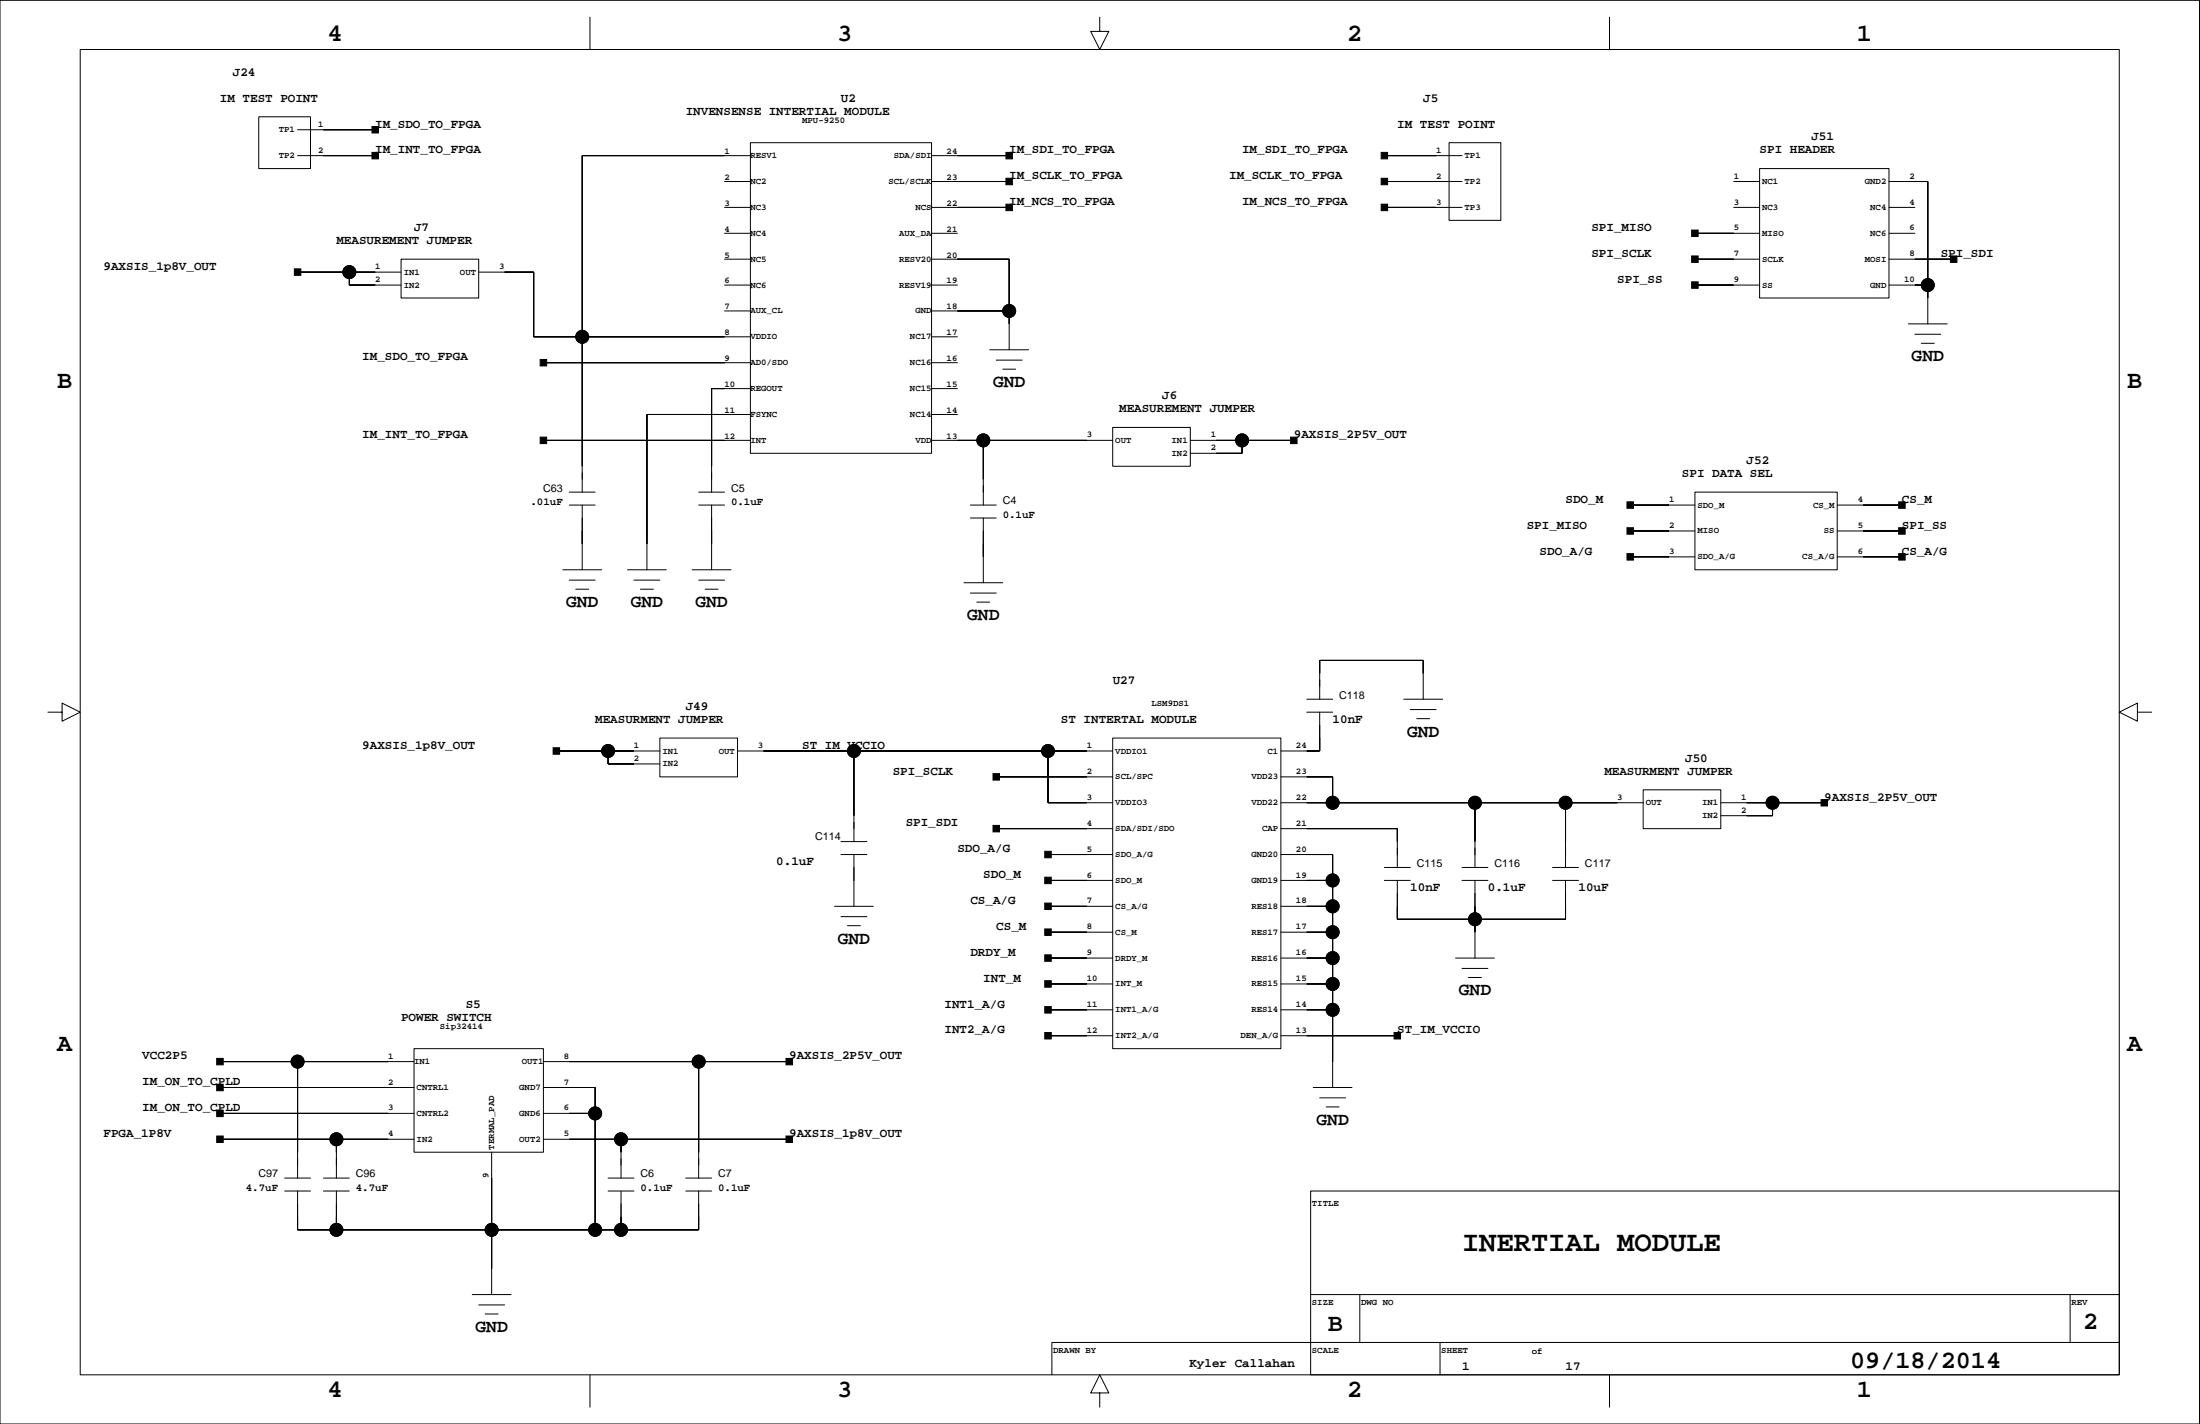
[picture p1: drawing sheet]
<svg xmlns="http://www.w3.org/2000/svg" width="432mm" height="279mm" viewBox="0 0 432 279" stroke-linecap="round" stroke-linejoin="round" font-family="sans-serif">
<g fill="none" stroke="#000" stroke-width=".2">
<path d="M0 .1h431.7v279.3h-431.7zM15.7 9.7h400.3v260.1h-400.3zM115.8 3.4v6.3M215.9 3.4v2.8h1.7l-1.7 3.5-1.8-3.5h1.8M315.9 3.4v6.3M50.8 22.9h10.1v10.2h-10.1zM58.4 30.5h15.2M58.4 25.5h15.2M142.2 35.6h5.1M147.3 28h35.5v60.9h-35.5zM147.3 30.5h-33v66.1M182.8 30.5h15.3"/>
<path d="M182.8 35.6h15.3M271.7 30.5h15.3M271.7 35.6h15.3M284.4 28h10.2v15.2h-10.2zM340.3 35.6h5.1M345.4 33.1h25.4v25.4h-25.4zM370.8 35.6h7.6v27.9M58.4 53.4h20.3M68.6 53.4v2.5h10.1M78.7 50.9h15.3v7.6h-15.3zM94 53.4h10.8v12.7h42.5M142.2 55.9h5.1"/>
<path d="M142.2 40.7h5.1M142.2 45.8h5.1M142.2 50.9h5.1M182.8 55.9h5.1M182.8 40.7h15.3M182.8 45.8h5.1M182.8 50.9h15.3v17.7M271.7 40.7h15.3M332.7 55.9h12.7M332.7 45.8h12.7M332.7 50.9h12.7M340.3 40.7h5.1"/>
<path d="M370.8 55.9h7.6M370.8 40.7h5M370.8 45.8h5M370.8 50.9h12.7M106.7 71.2h40.6M142.2 61h5.1M147.3 76.2h-7.6v20.4M182.8 61h15.3M182.8 66.1h5.1M182.8 71.2h5.1M182.8 76.2h5.1M194.3 68.6h7.6"/>
<path d="M195.5 70.7h5.1M196.8 72.4h2.5M374.6 63.5h7.6M375.8 65.6h5.1M377.1 67.4h2.5M106.7 86.4h40.6M111.7 96.6h5.1M111.7 99.1h5.1M114.3 99.1v12.7M137.1 96.6h5.1M137.1 99.1h5.1M139.7 99.1v12.7"/>
<path d="M147.3 81.3h-20.3v30.5M182.8 86.4h35.6M182.8 81.3h5.1M190.5 99.1h5M193 86.4v12.7M218.4 83.9h15.2v7.6h-15.2zM233.6 86.4h20.3M243.8 86.4v2.5h-10.2M320 99.1h12.7M332.7 96.6h27.9v15.2h-27.9zM360.6 99.1h12.7M110.5 111.8h7.6"/>
<path d="M111.7 113.8h5.1M113 115.6h2.5M123.2 111.8h7.6M124.4 113.8h5.1M125.7 115.6h2.5M135.9 111.8h7.6M137.1 113.8h5.1M138.4 115.6h2.5M189.2 114.3h7.6M190.5 116.4h5M190.5 101.6h5M191.7 118.1h2.6"/>
<path d="M193 101.6v12.7M320 104.2h12.7M320 109.3h12.7M360.6 104.2h12.7M360.6 109.3h12.7M9.4 139.7h2.8v-1.7l3.5 1.7-3.5 1.8v-1.8M256.5 137.2h5.1M256.5 139.7h5.1M259 139.7v7.6h-7.6M259 137.2v-7.6h20.3v7.6M275.5 137.2h7.6M276.8 139.2h5.1"/>
<path d="M419.5 139.7v-1.7l-3.5 1.7 3.5 1.8v-1.8h2.8M109.2 147.3h20.3M119.4 147.3v2.6h10.1M129.5 144.8h15.2v7.6h-15.2zM144.7 147.3h73.7M167.6 147.3v17.8M195.5 152.4h22.9M205.7 147.3v10.2h12.7M218.4 144.8h33v61h-33zM251.4 152.4h10.2v5.1M251.4 157.5h71.1M278.1 141h2.5"/>
<path d="M289.5 157.5v12.7M307.3 157.5v12.7M322.5 155h15.2v7.6h-15.2zM337.7 157.5h20.4M347.9 157.5v2.5h-10.2M163.8 177.8h7.6M165.1 167.7h5M165.1 165.1h5M165.1 179.9h5M167.6 172.7h.1M167.6 167.7v10.1M195.5 162.6h22.9"/>
<path d="M205.7 167.7h12.7M205.7 172.7h12.7M205.7 177.8h12.7M251.4 162.6h22.9v7.6M251.4 167.7h10.2v45.7M251.4 172.7h10.2M251.4 177.8h10.2M271.7 172.7h5.1M271.7 170.2h5.1M274.3 172.7v7.7h33v-7.7M287 172.7h5M287 170.2h5"/>
<path d="M289.5 172.7v15.3M304.7 172.7h5.1M304.7 170.2h5.1M166.3 181.6h2.6M205.7 182.9h12.7M205.7 188h12.7M205.7 193.1h12.7M205.7 198.1h12.7M251.4 182.9h10.2M251.4 188h10.2M251.4 193.1h10.2M251.4 198.1h10.2"/>
<path d="M285.7 188h7.6M287 190h5M288.2 191.8h2.6M43.2 213.4h38.1M43.2 218.5h38.1M43.2 208.3h38.1M58.4 208.3v22.9M81.3 205.8h25.4v20.3h-25.4zM106.7 213.4h10.1v27.9M106.7 218.5h10.1M106.7 208.3h48.2M137.1 208.3v22.9"/>
<path d="M205.7 203.2h12.7M251.4 203.2h22.9M257.8 213.4h7.6M259 215.4h5.1M260.3 217.2h2.5M43.2 223.5h38.1M55.9 231.2h5M55.9 233.7h5M58.4 233.7v7.6h78.7v-7.6M63.5 231.2h5.1M63.5 233.7h5.1M66 223.5v7.7"/>
<path d="M66 233.7v7.6M96.5 226.1v27.9M106.7 223.5h48.2M119.4 231.2h5M119.4 233.7h5M121.9 223.5v7.7M121.9 233.7v7.6M134.6 231.2h5.1M134.6 233.7h5.1M257.2 233.7h158.8v36.1h-158.8zM92.7 254h7.6M94 256h5"/>
<path d="M95.2 257.8h2.6M257.2 254h158.8M266.9 254v9.4M406.3 254v9.4M115.8 269.8v6.3M215.9 273.3h1.7l-1.7-3.5-1.8 3.5h1.8v2.8M282.6 263.4v6.4M315.9 269.8v6.3M416 263.4h-209.5v6.4"/>
<circle cx="68.6" cy="53.4" r="1.27"/>
<circle cx="378.4" cy="55.9" r="1.27"/>
<circle cx="114.3" cy="66.1" r="1.27"/>
<circle cx="198.1" cy="61" r="1.27"/>
<circle cx="193" cy="86.4" r="1.27"/>
<circle cx="243.8" cy="86.4" r="1.27"/>
<circle cx="119.4" cy="147.3" r="1.27"/>
<circle cx="167.6" cy="147.3" r="1.27"/>
<circle cx="205.7" cy="147.3" r="1.27"/>
<circle cx="261.6" cy="157.5" r="1.27"/>
<circle cx="289.5" cy="157.5" r="1.27"/>
<circle cx="307.3" cy="157.5" r="1.27"/>
<circle cx="347.9" cy="157.5" r="1.27"/>
<circle cx="261.6" cy="177.8" r="1.27"/>
<circle cx="261.6" cy="172.7" r="1.27"/>
<circle cx="261.6" cy="198.1" r="1.27"/>
<circle cx="261.6" cy="193.1" r="1.27"/>
<circle cx="261.6" cy="188" r="1.27"/>
<circle cx="261.6" cy="182.9" r="1.27"/>
<circle cx="289.5" cy="180.4" r="1.27"/>
<circle cx="58.4" cy="208.3" r="1.27"/>
<circle cx="116.8" cy="218.5" r="1.27"/>
<circle cx="137.1" cy="208.3" r="1.27"/>
<circle cx="66" cy="223.5" r="1.27"/>
<circle cx="121.9" cy="223.5" r="1.27"/>
<circle cx="66" cy="241.3" r="1.27"/>
<circle cx="96.5" cy="241.3" r="1.27"/>
<circle cx="116.8" cy="241.3" r="1.27"/>
<circle cx="121.9" cy="241.3" r="1.27"/>
</g>
<g fill="#000" stroke="#000" stroke-width=".2">
<path d="M73 24.8h1.3v1.3h-1.3z" fill-rule="evenodd"/>
<path d="M73 29.9h1.3v1.3h-1.3z" fill-rule="evenodd"/>
<path d="M63.5 25.5h10.1z" fill-rule="evenodd"/>
<path d="M63.5 30.5h10.1z" fill-rule="evenodd"/>
<path d="M114.3 30.5v35.6z" fill-rule="evenodd"/>
<path d="M114.3 30.5h27.9z" fill-rule="evenodd"/>
<path d="M197.4 35h1.3v1.3h-1.3z" fill-rule="evenodd"/>
<path d="M197.4 29.9h1.3v1.3h-1.3z" fill-rule="evenodd"/>
<path d="M187.9 35.6h10.2z" fill-rule="evenodd"/>
<path d="M187.9 30.5h10.2z" fill-rule="evenodd"/>
<path d="M271.1 29.9h1.3v1.3h-1.3z" fill-rule="evenodd"/>
<path d="M271.1 35h1.3v1.3h-1.3z" fill-rule="evenodd"/>
<path d="M271.7 30.5h10.2z" fill-rule="evenodd"/>
<path d="M271.7 35.6h10.2z" fill-rule="evenodd"/>
<path d="M375.8 35.6h2.6z" fill-rule="evenodd"/>
<path d="M378.4 35.6v20.3z" fill-rule="evenodd"/>
<path d="M57.8 52.8h1.2v1.2h-1.2z" fill-rule="evenodd"/>
<path d="M68.6 53.4v2.5z" fill-rule="evenodd"/>
<path d="M58.4 53.4h10.2z" fill-rule="evenodd"/>
<path d="M68.6 55.9h5z" fill-rule="evenodd"/>
<path d="M68.6 53.4h5z" fill-rule="evenodd"/>
<path d="M99 53.4h5.8z" fill-rule="evenodd"/>
<path d="M104.8 53.4v12.7z" fill-rule="evenodd"/>
<path d="M197.4 40.1h1.3v1.2h-1.3z" fill-rule="evenodd"/>
<path d="M187.9 50.9h10.2z" fill-rule="evenodd"/>
<path d="M198.1 50.9v10.1z" fill-rule="evenodd"/>
<path d="M187.9 40.7h10.2z" fill-rule="evenodd"/>
<path d="M271.1 40.1h1.3v1.2h-1.3z" fill-rule="evenodd"/>
<path d="M271.7 40.7h10.2z" fill-rule="evenodd"/>
<path d="M332 50.2h1.3v1.3h-1.3z" fill-rule="evenodd"/>
<path d="M332 55.3h1.3v1.3h-1.3z" fill-rule="evenodd"/>
<path d="M332 45.1h1.3v1.3h-1.3z" fill-rule="evenodd"/>
<path d="M332.7 50.9h7.6z" fill-rule="evenodd"/>
<path d="M332.7 55.9h7.6z" fill-rule="evenodd"/>
<path d="M332.7 45.8h7.6z" fill-rule="evenodd"/>
<path d="M378.4 55.9v2.6z" fill-rule="evenodd"/>
<path d="M375.8 55.9h2.6z" fill-rule="evenodd"/>
<path d="M382.8 50.2h1.3v1.3h-1.3z" fill-rule="evenodd"/>
<path d="M375.8 50.9h7.7z" fill-rule="evenodd"/>
<path d="M106 70.5h1.3v1.3h-1.3z" fill-rule="evenodd"/>
<path d="M114.3 66.1v25.4z" fill-rule="evenodd"/>
<path d="M104.8 66.1h9.5z" fill-rule="evenodd"/>
<path d="M139.7 76.2v15.3z" fill-rule="evenodd"/>
<path d="M114.3 66.1h27.9z" fill-rule="evenodd"/>
<path d="M139.7 76.2h2.5z" fill-rule="evenodd"/>
<path d="M106.7 71.2h35.5z" fill-rule="evenodd"/>
<path d="M198.1 61v2.5z" fill-rule="evenodd"/>
<path d="M187.9 61h10.2z" fill-rule="evenodd"/>
<path d="M106 85.8h1.3v1.2h-1.3z" fill-rule="evenodd"/>
<path d="M127 81.3v25.4z" fill-rule="evenodd"/>
<path d="M106.7 86.4h35.5z" fill-rule="evenodd"/>
<path d="M127 81.3h15.2z" fill-rule="evenodd"/>
<path d="M193 86.4v7.6z" fill-rule="evenodd"/>
<path d="M187.9 86.4h5.1z" fill-rule="evenodd"/>
<path d="M193 86.4h20.3z" fill-rule="evenodd"/>
<path d="M238.7 86.4h5.1z" fill-rule="evenodd"/>
<path d="M243.8 86.4v2.5z" fill-rule="evenodd"/>
<path d="M238.7 88.9h5.1z" fill-rule="evenodd"/>
<path d="M253.3 85.8h1.3v1.2h-1.3z" fill-rule="evenodd"/>
<path d="M243.8 86.4h10.1z" fill-rule="evenodd"/>
<path d="M319.3 98.5h1.3v1.2h-1.3z" fill-rule="evenodd"/>
<path d="M320 99.1h7.6z" fill-rule="evenodd"/>
<path d="M372.7 98.5h1.2v1.2h-1.2z" fill-rule="evenodd"/>
<path d="M365.7 99.1h7.6z" fill-rule="evenodd"/>
<path d="M114.3 104.2v2.5z" fill-rule="evenodd"/>
<path d="M139.7 104.2v2.5z" fill-rule="evenodd"/>
<path d="M193 106.7v2.6z" fill-rule="evenodd"/>
<path d="M319.3 108.6h1.3v1.3h-1.3z" fill-rule="evenodd"/>
<path d="M319.3 103.5h1.3v1.3h-1.3z" fill-rule="evenodd"/>
<path d="M320 109.3h7.6z" fill-rule="evenodd"/>
<path d="M320 104.2h7.6z" fill-rule="evenodd"/>
<path d="M372.7 103.5h1.2v1.3h-1.2z" fill-rule="evenodd"/>
<path d="M372.7 108.6h1.2v1.3h-1.2z" fill-rule="evenodd"/>
<path d="M365.7 104.2h7.6z" fill-rule="evenodd"/>
<path d="M365.7 109.3h7.6z" fill-rule="evenodd"/>
<path d="M259 129.6v2.5z" fill-rule="evenodd"/>
<path d="M279.3 129.6v2.5z" fill-rule="evenodd"/>
<path d="M259 129.6h20.3z" fill-rule="evenodd"/>
<path d="M108.6 146.7h1.2v1.3h-1.2z" fill-rule="evenodd"/>
<path d="M119.4 147.3v2.6z" fill-rule="evenodd"/>
<path d="M109.2 147.3h10.2z" fill-rule="evenodd"/>
<path d="M119.4 147.3h5z" fill-rule="evenodd"/>
<path d="M119.4 149.9h5z" fill-rule="evenodd"/>
<path d="M149.8 147.3h17.8z" fill-rule="evenodd"/>
<path d="M167.6 147.3v12.7z" fill-rule="evenodd"/>
<path d="M194.9 151.8h1.3v1.3h-1.3z" fill-rule="evenodd"/>
<path d="M205.7 147.3v10.2z" fill-rule="evenodd"/>
<path d="M167.6 147.3h38.1z" fill-rule="evenodd"/>
<path d="M205.7 157.5h7.6z" fill-rule="evenodd"/>
<path d="M205.7 147.3h7.6z" fill-rule="evenodd"/>
<path d="M195.5 152.4h17.8z" fill-rule="evenodd"/>
<path d="M256.5 147.3h2.5z" fill-rule="evenodd"/>
<path d="M259 144.8v2.5z" fill-rule="evenodd"/>
<path d="M256.5 152.4h5.1z" fill-rule="evenodd"/>
<path d="M261.6 152.4v5.1z" fill-rule="evenodd"/>
<path d="M256.5 157.5h5.1z" fill-rule="evenodd"/>
<path d="M261.6 157.5h27.9z" fill-rule="evenodd"/>
<path d="M289.5 157.5v7.6z" fill-rule="evenodd"/>
<path d="M289.5 157.5h17.8z" fill-rule="evenodd"/>
<path d="M307.3 157.5v7.6z" fill-rule="evenodd"/>
<path d="M307.3 157.5h10.1z" fill-rule="evenodd"/>
<path d="M342.8 157.5h5.1z" fill-rule="evenodd"/>
<path d="M347.9 157.5v2.5z" fill-rule="evenodd"/>
<path d="M357.4 156.9h1.3v1.2h-1.3z" fill-rule="evenodd"/>
<path d="M347.9 157.5h10.2z" fill-rule="evenodd"/>
<path d="M194.9 162h1.3v1.2h-1.3z" fill-rule="evenodd"/>
<path d="M205.1 172.1h1.2v1.3h-1.2z" fill-rule="evenodd"/>
<path d="M205.1 167h1.2v1.3h-1.2z" fill-rule="evenodd"/>
<path d="M205.1 177.2h1.2v1.3h-1.2z" fill-rule="evenodd"/>
<path d="M195.5 162.6h17.8z" fill-rule="evenodd"/>
<path d="M205.7 172.7h7.6z" fill-rule="evenodd"/>
<path d="M205.7 167.7h7.6z" fill-rule="evenodd"/>
<path d="M205.7 177.8h7.6z" fill-rule="evenodd"/>
<path d="M256.5 167.7h5.1z" fill-rule="evenodd"/>
<path d="M261.6 167.7v5z" fill-rule="evenodd"/>
<path d="M256.5 172.7h5.1z" fill-rule="evenodd"/>
<path d="M256.5 177.8h5.1z" fill-rule="evenodd"/>
<path d="M261.6 177.8v5.1z" fill-rule="evenodd"/>
<path d="M261.6 172.7v5.1z" fill-rule="evenodd"/>
<path d="M256.5 162.6h17.8z" fill-rule="evenodd"/>
<path d="M274.3 162.6v2.5z" fill-rule="evenodd"/>
<path d="M274.3 177.8v2.6z" fill-rule="evenodd"/>
<path d="M289.5 177.8v2.6z" fill-rule="evenodd"/>
<path d="M307.3 177.8v2.6z" fill-rule="evenodd"/>
<path d="M342.8 160h5.1z" fill-rule="evenodd"/>
<path d="M205.1 182.3h1.2v1.2h-1.2z" fill-rule="evenodd"/>
<path d="M205.1 187.3h1.2v1.3h-1.2z" fill-rule="evenodd"/>
<path d="M205.1 192.4h1.2v1.3h-1.2z" fill-rule="evenodd"/>
<path d="M205.1 197.5h1.2v1.3h-1.2z" fill-rule="evenodd"/>
<path d="M205.7 182.9h7.6z" fill-rule="evenodd"/>
<path d="M205.7 188h7.6z" fill-rule="evenodd"/>
<path d="M205.7 193.1h7.6z" fill-rule="evenodd"/>
<path d="M205.7 198.1h7.6z" fill-rule="evenodd"/>
<path d="M256.5 182.9h5.1z" fill-rule="evenodd"/>
<path d="M256.5 188h5.1z" fill-rule="evenodd"/>
<path d="M256.5 193.1h5.1z" fill-rule="evenodd"/>
<path d="M256.5 198.1h5.1z" fill-rule="evenodd"/>
<path d="M261.6 198.1v10.2z" fill-rule="evenodd"/>
<path d="M261.6 193.1v5z" fill-rule="evenodd"/>
<path d="M261.6 188v5.1z" fill-rule="evenodd"/>
<path d="M261.6 182.9v5.1z" fill-rule="evenodd"/>
<path d="M289.5 180.4v2.5z" fill-rule="evenodd"/>
<path d="M274.3 180.4h15.2z" fill-rule="evenodd"/>
<path d="M289.5 180.4h17.8z" fill-rule="evenodd"/>
<path d="M42.5 207.7h1.3v1.2h-1.3z" fill-rule="evenodd"/>
<path d="M42.5 212.7h1.3v1.3h-1.3z" fill-rule="evenodd"/>
<path d="M42.5 217.8h1.3v1.3h-1.3z" fill-rule="evenodd"/>
<path d="M58.4 208.3v17.8z" fill-rule="evenodd"/>
<path d="M43.2 208.3h15.2z" fill-rule="evenodd"/>
<path d="M58.4 208.3h17.8z" fill-rule="evenodd"/>
<path d="M43.2 213.4h33z" fill-rule="evenodd"/>
<path d="M43.2 218.5h33z" fill-rule="evenodd"/>
<path d="M111.7 213.4h5.1z" fill-rule="evenodd"/>
<path d="M116.8 213.4v5.1z" fill-rule="evenodd"/>
<path d="M111.7 218.5h5.1z" fill-rule="evenodd"/>
<path d="M116.8 218.5v22.8z" fill-rule="evenodd"/>
<path d="M111.7 208.3h25.4z" fill-rule="evenodd"/>
<path d="M137.1 208.3v17.8z" fill-rule="evenodd"/>
<path d="M154.3 207.7h1.2v1.2h-1.2z" fill-rule="evenodd"/>
<path d="M137.1 208.3h17.8z" fill-rule="evenodd"/>
<path d="M205.1 202.6h1.2v1.3h-1.2z" fill-rule="evenodd"/>
<path d="M205.7 203.2h7.6z" fill-rule="evenodd"/>
<path d="M273.6 202.6h1.3v1.3h-1.3z" fill-rule="evenodd"/>
<path d="M256.5 203.2h17.8z" fill-rule="evenodd"/>
<path d="M42.5 222.9h1.3v1.3h-1.3z" fill-rule="evenodd"/>
<path d="M58.4 238.8v2.5z" fill-rule="evenodd"/>
<path d="M66 238.8v2.5z" fill-rule="evenodd"/>
<path d="M66 223.5v2.6z" fill-rule="evenodd"/>
<path d="M43.2 223.5h22.8z" fill-rule="evenodd"/>
<path d="M66 223.5h10.2z" fill-rule="evenodd"/>
<path d="M96.5 231.2v10.1z" fill-rule="evenodd"/>
<path d="M121.9 238.8v2.5z" fill-rule="evenodd"/>
<path d="M121.9 223.5v2.6z" fill-rule="evenodd"/>
<path d="M111.7 223.5h10.2z" fill-rule="evenodd"/>
<path d="M137.1 238.8v2.5z" fill-rule="evenodd"/>
<path d="M154.3 222.9h1.2v1.3h-1.2z" fill-rule="evenodd"/>
<path d="M121.9 223.5h33z" fill-rule="evenodd"/>
<path d="M58.4 241.3h7.6z" fill-rule="evenodd"/>
<path d="M96.5 241.3v7.6z" fill-rule="evenodd"/>
<path d="M66 241.3h30.5z" fill-rule="evenodd"/>
<path d="M96.5 241.3h20.3z" fill-rule="evenodd"/>
<path d="M116.8 241.3h5.1z" fill-rule="evenodd"/>
<path d="M121.9 241.3h15.2z" fill-rule="evenodd"/>
<circle cx="68.6" cy="53.4" r="1.27"/>
<circle cx="378.4" cy="55.9" r="1.27"/>
<circle cx="114.3" cy="66.1" r="1.27"/>
<circle cx="198.1" cy="61" r="1.27"/>
<circle cx="193" cy="86.4" r="1.27"/>
<circle cx="243.8" cy="86.4" r="1.27"/>
<circle cx="119.4" cy="147.3" r="1.27"/>
<circle cx="167.6" cy="147.3" r="1.27"/>
<circle cx="205.7" cy="147.3" r="1.27"/>
<circle cx="261.6" cy="157.5" r="1.27"/>
<circle cx="289.5" cy="157.5" r="1.27"/>
<circle cx="307.3" cy="157.5" r="1.27"/>
<circle cx="347.9" cy="157.5" r="1.27"/>
<circle cx="261.6" cy="177.8" r="1.27"/>
<circle cx="261.6" cy="172.7" r="1.27"/>
<circle cx="261.6" cy="198.1" r="1.27"/>
<circle cx="261.6" cy="193.1" r="1.27"/>
<circle cx="261.6" cy="188" r="1.27"/>
<circle cx="261.6" cy="182.9" r="1.27"/>
<circle cx="289.5" cy="180.4" r="1.27"/>
<circle cx="58.4" cy="208.3" r="1.27"/>
<circle cx="116.8" cy="218.5" r="1.27"/>
<circle cx="137.1" cy="208.3" r="1.27"/>
<circle cx="66" cy="223.5" r="1.27"/>
<circle cx="121.9" cy="223.5" r="1.27"/>
<circle cx="66" cy="241.3" r="1.27"/>
<circle cx="96.5" cy="241.3" r="1.27"/>
<circle cx="116.8" cy="241.3" r="1.27"/>
<circle cx="121.9" cy="241.3" r="1.27"/>
</g>
<text font-size="5.6" x="287" y="245.4">INERTIAL MODULE</text>
<g font-size="4.9">
<text x="64.3" y="8.1">4</text>
<text x="164.3" y="8.1">3</text>
<text x="264.4" y="8.1">2</text>
<text x="364.4" y="8.1">1</text>
<text x="11.2" y="76.1">B</text>
<text x="417.5" y="76.1">B</text>
<text x="11.2" y="206.1">A</text>
<text x="417.5" y="206.1">A</text>
<text x="260.6" y="261.2">B</text>
<text x="408.8" y="260.7">2</text>
<text x="363.1" y="268.4">09/18/2014</text>
<text x="64.3" y="274.2">4</text>
<text x="164.3" y="274.2">3</text>
<text x="264.4" y="274.2">2</text>
<text x="364.4" y="274.2">1</text>
</g>
<g font-size="3.5">
<text x="375.2" y="70.9">GND</text>
<text x="194.9" y="76">GND</text>
<text x="111.1" y="119.1">GND</text>
<text x="123.8" y="119.1">GND</text>
<text x="136.5" y="119.1">GND</text>
<text x="189.8" y="121.7">GND</text>
<text x="276.2" y="144.5">GND</text>
<text x="164.4" y="185.2">GND</text>
<text x="286.3" y="195.3">GND</text>
<text x="258.4" y="220.7">GND</text>
<text x="93.3" y="261.3">GND</text>
</g>
<g font-size="2.5">
<text x="45.7" y="14.9">J24</text>
<text x="43.2" y="19.9">IM TEST POINT</text>
<text x="134.6" y="22.5">INVENSENSE INTERTIAL MODULE</text>
<text x="165.1" y="19.9">U2</text>
<text x="279.3" y="19.9">J5</text>
<text x="73.6" y="25">IM_SDO_TO_FPGA</text>
<text x="274.3" y="25">IM TEST POINT</text>
<text x="355.5" y="27.6">J51</text>
<text x="73.6" y="30.1">IM_INT_TO_FPGA</text>
<text x="198.1" y="30.1">IM_SDI_TO_FPGA</text>
<text x="198.1" y="35.2">IM_SCLK_TO_FPGA</text>
<text x="241.2" y="35.2">IM_SCLK_TO_FPGA</text>
<text x="243.8" y="30.1">IM_SDI_TO_FPGA</text>
<text x="345.4" y="30.1">SPI HEADER</text>
<text x="198.1" y="40.3">IM_NCS_TO_FPGA</text>
<text x="243.8" y="40.3">IM_NCS_TO_FPGA</text>
<text x="66" y="47.9">MEASUREMENT JUMPER</text>
<text x="81.3" y="45.3">J7</text>
<text x="312.3" y="45.3">SPI_MISO</text>
<text x="20.3" y="53">9AXSIS_1p8V_OUT</text>
<text x="312.3" y="50.4">SPI_SCLK</text>
<text x="380.9" y="50.4">SPI_SDI</text>
<text x="317.4" y="55.5">SPI_SS</text>
<text x="71.1" y="70.7">IM_SDO_TO_FPGA</text>
<text x="219.7" y="80.9">MEASUREMENT JUMPER</text>
<text x="228.1" y="78.3">J6</text>
<text x="71.1" y="86">IM_INT_TO_FPGA</text>
<text x="253.9" y="86">9AXSIS_2P5V_OUT</text>
<text x="330.1" y="93.6">SPI DATA SEL</text>
<text x="342.8" y="91">J52</text>
<text x="307.3" y="98.7">SDO_M</text>
<text x="373.3" y="98.7">CS_M</text>
<text x="299.7" y="103.7">SPI_MISO</text>
<text x="373.3" y="103.7">SPI_SS</text>
<text x="302.2" y="108.8">SDO_A/G</text>
<text x="373.3" y="108.8">CS_A/G</text>
<text x="218.4" y="134.2">U27</text>
<text x="116.8" y="141.8">MEASURMENT JUMPER</text>
<text x="134.6" y="139.3">J49</text>
<text x="208.2" y="141.8">ST INTERTAL MODULE</text>
<text x="261.6" y="141.8">10nF</text>
<text x="71.1" y="146.9">9AXSIS_1p8V_OUT</text>
<text x="157.4" y="146.9">ST_IM_VCCIO</text>
<text x="330.8" y="149.4">J50</text>
<text x="175.2" y="152">SPI_SCLK</text>
<text x="314.9" y="152">MEASURMENT JUMPER</text>
<text x="358.1" y="157.1">9AXSIS_2P5V_OUT</text>
<text x="177.8" y="162.1">SPI_SDI</text>
<text x="187.9" y="167.2">SDO_A/G</text>
<text x="152.4" y="169.8">0.1uF</text>
<text x="193" y="172.3">SDO_M</text>
<text x="190.5" y="177.4">CS_A/G</text>
<text x="276.8" y="174.8">10nF</text>
<text x="292" y="174.8">0.1uF</text>
<text x="309.8" y="174.8">10uF</text>
<text x="195.5" y="182.5">CS_M</text>
<text x="190.5" y="187.5">DRDY_M</text>
<text x="91.4" y="197.7">S5</text>
<text x="185.4" y="197.7">INT1_A/G</text>
<text x="193" y="192.6">INT_M</text>
<text x="78.7" y="200.2">POWER SWITCH</text>
<text x="185.4" y="202.8">INT2_A/G</text>
<text x="274.3" y="202.8">ST_IM_VCCIO</text>
<text x="27.9" y="207.9">VCC2P5</text>
<text x="154.9" y="207.9">9AXSIS_2P5V_OUT</text>
<text x="27.9" y="212.9">IM_ON_TO_CPLD</text>
<text x="27.9" y="218">IM_ON_TO_CPLD</text>
<text x="20.3" y="223.1">FPGA_1P8V</text>
<text x="154.9" y="223.1">9AXSIS_1p8V_OUT</text>
<text x="233.5" y="268.2">Kyler Callahan</text>
<text x="287" y="268.8">1</text>
<text x="307.3" y="268.8">17</text>
</g>
<g font-size="2.1">
<text x="104.1" y="99.1">.01uF</text>
<text x="106.6" y="96.4">C63</text>
<text x="143.5" y="96.4">C5</text>
<text x="143.5" y="99.1">0.1uF</text>
<text x="196.8" y="99">C4</text>
<text x="196.8" y="101.6">0.1uF</text>
<text x="262.8" y="137.1">C118</text>
<text x="160" y="164.7">C114</text>
<text x="278.1" y="170.1">C115</text>
<text x="293.3" y="170.1">C116</text>
<text x="311.1" y="170.1">C117</text>
<text x="48.2" y="233.6">4.7uF</text>
<text x="50.7" y="231">C97</text>
<text x="69.8" y="233.6">4.7uF</text>
<text x="69.8" y="231">C96</text>
<text x="125.7" y="233.6">0.1uF</text>
<text x="125.7" y="231">C6</text>
<text x="140.9" y="233.6">0.1uF</text>
<text x="140.9" y="231">C7</text>
</g>
<g font-size="1.8">
<text x="54.7" y="26">TP1</text>
<text x="62.4" y="30">2</text>
<text x="62.4" y="24.9">1</text>
<text x="157.4" y="24.2">MPU-9250</text>
<text x="281.9" y="30">1</text>
<text x="54.7" y="31">TP2</text>
<text x="142.2" y="35.3">2</text>
<text x="142.2" y="30.2">1</text>
<text x="147.3" y="31">RESV1</text>
<text x="175.4" y="31">SDA/SDI</text>
<text x="185.8" y="35.3">23</text>
<text x="185.8" y="30.2">24</text>
<text x="281.9" y="35">2</text>
<text x="287.5" y="31">TP1</text>
<text x="340.3" y="35">1</text>
<text x="374.8" y="35">2</text>
<text x="142.2" y="40.4">3</text>
<text x="147.3" y="36.1">NC2</text>
<text x="147.3" y="41.2">NC3</text>
<text x="174.4" y="36.1">SCL/SCLK</text>
<text x="179.7" y="41.2">NCS</text>
<text x="185.8" y="40.4">22</text>
<text x="281.9" y="40.1">3</text>
<text x="287.5" y="36.1">TP2</text>
<text x="287.5" y="41.2">TP3</text>
<text x="340.3" y="40.1">3</text>
<text x="345.9" y="36.1">NC1</text>
<text x="345.9" y="41.2">NC3</text>
<text x="366" y="36.1">GND2</text>
<text x="367.1" y="41.2">NC4</text>
<text x="374.8" y="40.1">4</text>
<text x="142.2" y="45.5">4</text>
<text x="147.3" y="46.3">NC4</text>
<text x="176.5" y="46.3">AUX_DA</text>
<text x="185.8" y="45.5">21</text>
<text x="340.3" y="45.2">5</text>
<text x="345.9" y="46.3">MISO</text>
<text x="367.1" y="46.3">NC6</text>
<text x="374.8" y="45.2">6</text>
<text x="73.6" y="52.8">1</text>
<text x="79.2" y="53.9">IN1</text>
<text x="90.3" y="53.9">OUT</text>
<text x="98" y="52.8">3</text>
<text x="142.2" y="50.5">5</text>
<text x="147.3" y="51.3">NC5</text>
<text x="176.5" y="51.3">RESV20</text>
<text x="185.8" y="50.5">20</text>
<text x="340.3" y="50.3">7</text>
<text x="345.9" y="51.3">SCLK</text>
<text x="366" y="51.3">MOSI</text>
<text x="374.8" y="50.3">8</text>
<text x="73.6" y="55.4">2</text>
<text x="79.2" y="56.4">IN2</text>
<text x="142.2" y="55.6">6</text>
<text x="147.3" y="56.4">NC6</text>
<text x="176.5" y="56.4">RESV19</text>
<text x="185.8" y="55.6">19</text>
<text x="340.3" y="55.4">9</text>
<text x="345.9" y="56.4">SS</text>
<text x="367.1" y="56.4">GND</text>
<text x="373.7" y="55.4">10</text>
<text x="142.2" y="65.8">8</text>
<text x="142.2" y="60.7">7</text>
<text x="147.3" y="61.5">AUX_CL</text>
<text x="179.7" y="61.5">GND</text>
<text x="185.8" y="65.8">17</text>
<text x="185.8" y="60.7">18</text>
<text x="142.2" y="70.9">9</text>
<text x="147.3" y="66.6">VDDIO</text>
<text x="147.3" y="71.7">AD0/SDO</text>
<text x="178.6" y="66.6">NC17</text>
<text x="178.6" y="71.7">NC16</text>
<text x="185.8" y="70.9">16</text>
<text x="142.2" y="75.9">10</text>
<text x="147.3" y="76.7">REGOUT</text>
<text x="178.6" y="76.7">NC15</text>
<text x="185.8" y="75.9">15</text>
<text x="142.2" y="81">11</text>
<text x="147.3" y="81.8">FSYNC</text>
<text x="178.6" y="81.8">NC14</text>
<text x="185.8" y="81">14</text>
<text x="142.2" y="86.1">12</text>
<text x="147.3" y="86.9">INT</text>
<text x="179.7" y="86.9">VDD</text>
<text x="185.8" y="86.1">13</text>
<text x="213.3" y="85.8">3</text>
<text x="218.9" y="86.9">OUT</text>
<text x="229.9" y="86.9">IN1</text>
<text x="229.9" y="89.4">IN2</text>
<text x="237.6" y="88.4">2</text>
<text x="237.6" y="85.8">1</text>
<text x="327.6" y="98.5">1</text>
<text x="333.2" y="99.6">SDO_M</text>
<text x="355.9" y="99.6">CS_M</text>
<text x="364.6" y="98.5">4</text>
<text x="327.6" y="103.6">2</text>
<text x="333.2" y="104.7">MISO</text>
<text x="358" y="104.7">SS</text>
<text x="364.6" y="103.6">5</text>
<text x="327.6" y="108.7">3</text>
<text x="333.2" y="109.8">SDO_A/G</text>
<text x="353.7" y="109.8">CS_A/G</text>
<text x="364.6" y="108.7">6</text>
<text x="226" y="138.4">LSM9DS1</text>
<text x="124.4" y="149.3">2</text>
<text x="124.4" y="146.8">1</text>
<text x="130" y="147.8">IN1</text>
<text x="141.1" y="147.8">OUT</text>
<text x="148.8" y="146.8">3</text>
<text x="213.3" y="146.8">1</text>
<text x="218.9" y="147.8">VDDIO1</text>
<text x="248.8" y="147.8">C1</text>
<text x="254.4" y="146.8">24</text>
<text x="130" y="150.4">IN2</text>
<text x="213.3" y="151.9">2</text>
<text x="218.9" y="152.9">SCL/SPC</text>
<text x="245.6" y="152.9">VDD23</text>
<text x="254.4" y="151.9">23</text>
<text x="213.3" y="156.9">3</text>
<text x="218.9" y="158">VDDIO3</text>
<text x="245.6" y="158">VDD22</text>
<text x="254.4" y="156.9">22</text>
<text x="317.4" y="156.9">3</text>
<text x="323" y="158">OUT</text>
<text x="334.1" y="158">IN1</text>
<text x="334.1" y="160.5">IN2</text>
<text x="341.8" y="159.5">2</text>
<text x="341.8" y="156.9">1</text>
<text x="213.3" y="167.1">5</text>
<text x="213.3" y="162">4</text>
<text x="218.9" y="163.1">SDA/SDI/SDO</text>
<text x="247.7" y="163.1">CAP</text>
<text x="254.4" y="167.1">20</text>
<text x="254.4" y="162">21</text>
<text x="213.3" y="172.2">6</text>
<text x="218.9" y="168.2">SDO_A/G</text>
<text x="218.9" y="173.2">SDO_M</text>
<text x="245.6" y="168.2">GND20</text>
<text x="245.6" y="173.2">GND19</text>
<text x="254.4" y="172.2">19</text>
<text x="213.3" y="177.3">7</text>
<text x="218.9" y="178.3">CS_A/G</text>
<text x="245.6" y="178.3">RES18</text>
<text x="254.4" y="177.3">18</text>
<text x="213.3" y="182.3">8</text>
<text x="218.9" y="183.4">CS_M</text>
<text x="245.6" y="183.4">RES17</text>
<text x="254.4" y="182.3">17</text>
<text x="213.3" y="187.4">9</text>
<text x="218.9" y="188.5">DRDY_M</text>
<text x="245.6" y="188.5">RES16</text>
<text x="254.4" y="187.4">16</text>
<text x="213.3" y="197.6">11</text>
<text x="213.3" y="192.5">10</text>
<text x="218.9" y="193.6">INT_M</text>
<text x="245.6" y="193.6">RES15</text>
<text x="254.4" y="197.6">14</text>
<text x="254.4" y="192.5">15</text>
<text x="86.3" y="201.9">Sip32414</text>
<text x="213.3" y="202.6">12</text>
<text x="218.9" y="198.6">INT1_A/G</text>
<text x="218.9" y="203.7">INT2_A/G</text>
<text x="243.5" y="203.7">DEN_A/G</text>
<text x="245.6" y="198.6">RES14</text>
<text x="254.4" y="202.6">13</text>
<text x="76.2" y="207.7">1</text>
<text x="81.3" y="208.8">IN1</text>
<text x="102.4" y="208.8">OUT1</text>
<text x="110.7" y="207.7">8</text>
<text x="76.2" y="212.8">2</text>
<text x="81.8" y="213.9">CNTRL1</text>
<text x="101.9" y="213.9">GND7</text>
<text x="110.7" y="212.8">7</text>
<text x="76.2" y="217.9">3</text>
<text x="81.8" y="218.9">CNTRL2</text>
<text x="101.9" y="218.9">GND6</text>
<text x="110.7" y="217.9">6</text>
<text x="76.2" y="223">4</text>
<text x="81.8" y="224">IN2</text>
<text x="97" y="225.6" transform="rotate(-90 97 225.6)">TERMAL_PAD</text>
<text x="101.9" y="224">OUT2</text>
<text x="110.7" y="223">5</text>
<text x="95.9" y="231.2" transform="rotate(-90 95.9 231.2)">9</text>
<text x="257.5" y="236.7">TITLE</text>
<text x="257.5" y="256">SIZE</text>
<text x="267.1" y="256">DWG NO</text>
<text x="406.6" y="256">REV</text>
<text x="206.7" y="265.4">DRAWN BY</text>
<text x="257.5" y="265.4">SCALE</text>
<text x="282.9" y="265.4">SHEET</text>
<text x="300.7" y="265.6">of</text>
</g>
</svg>
